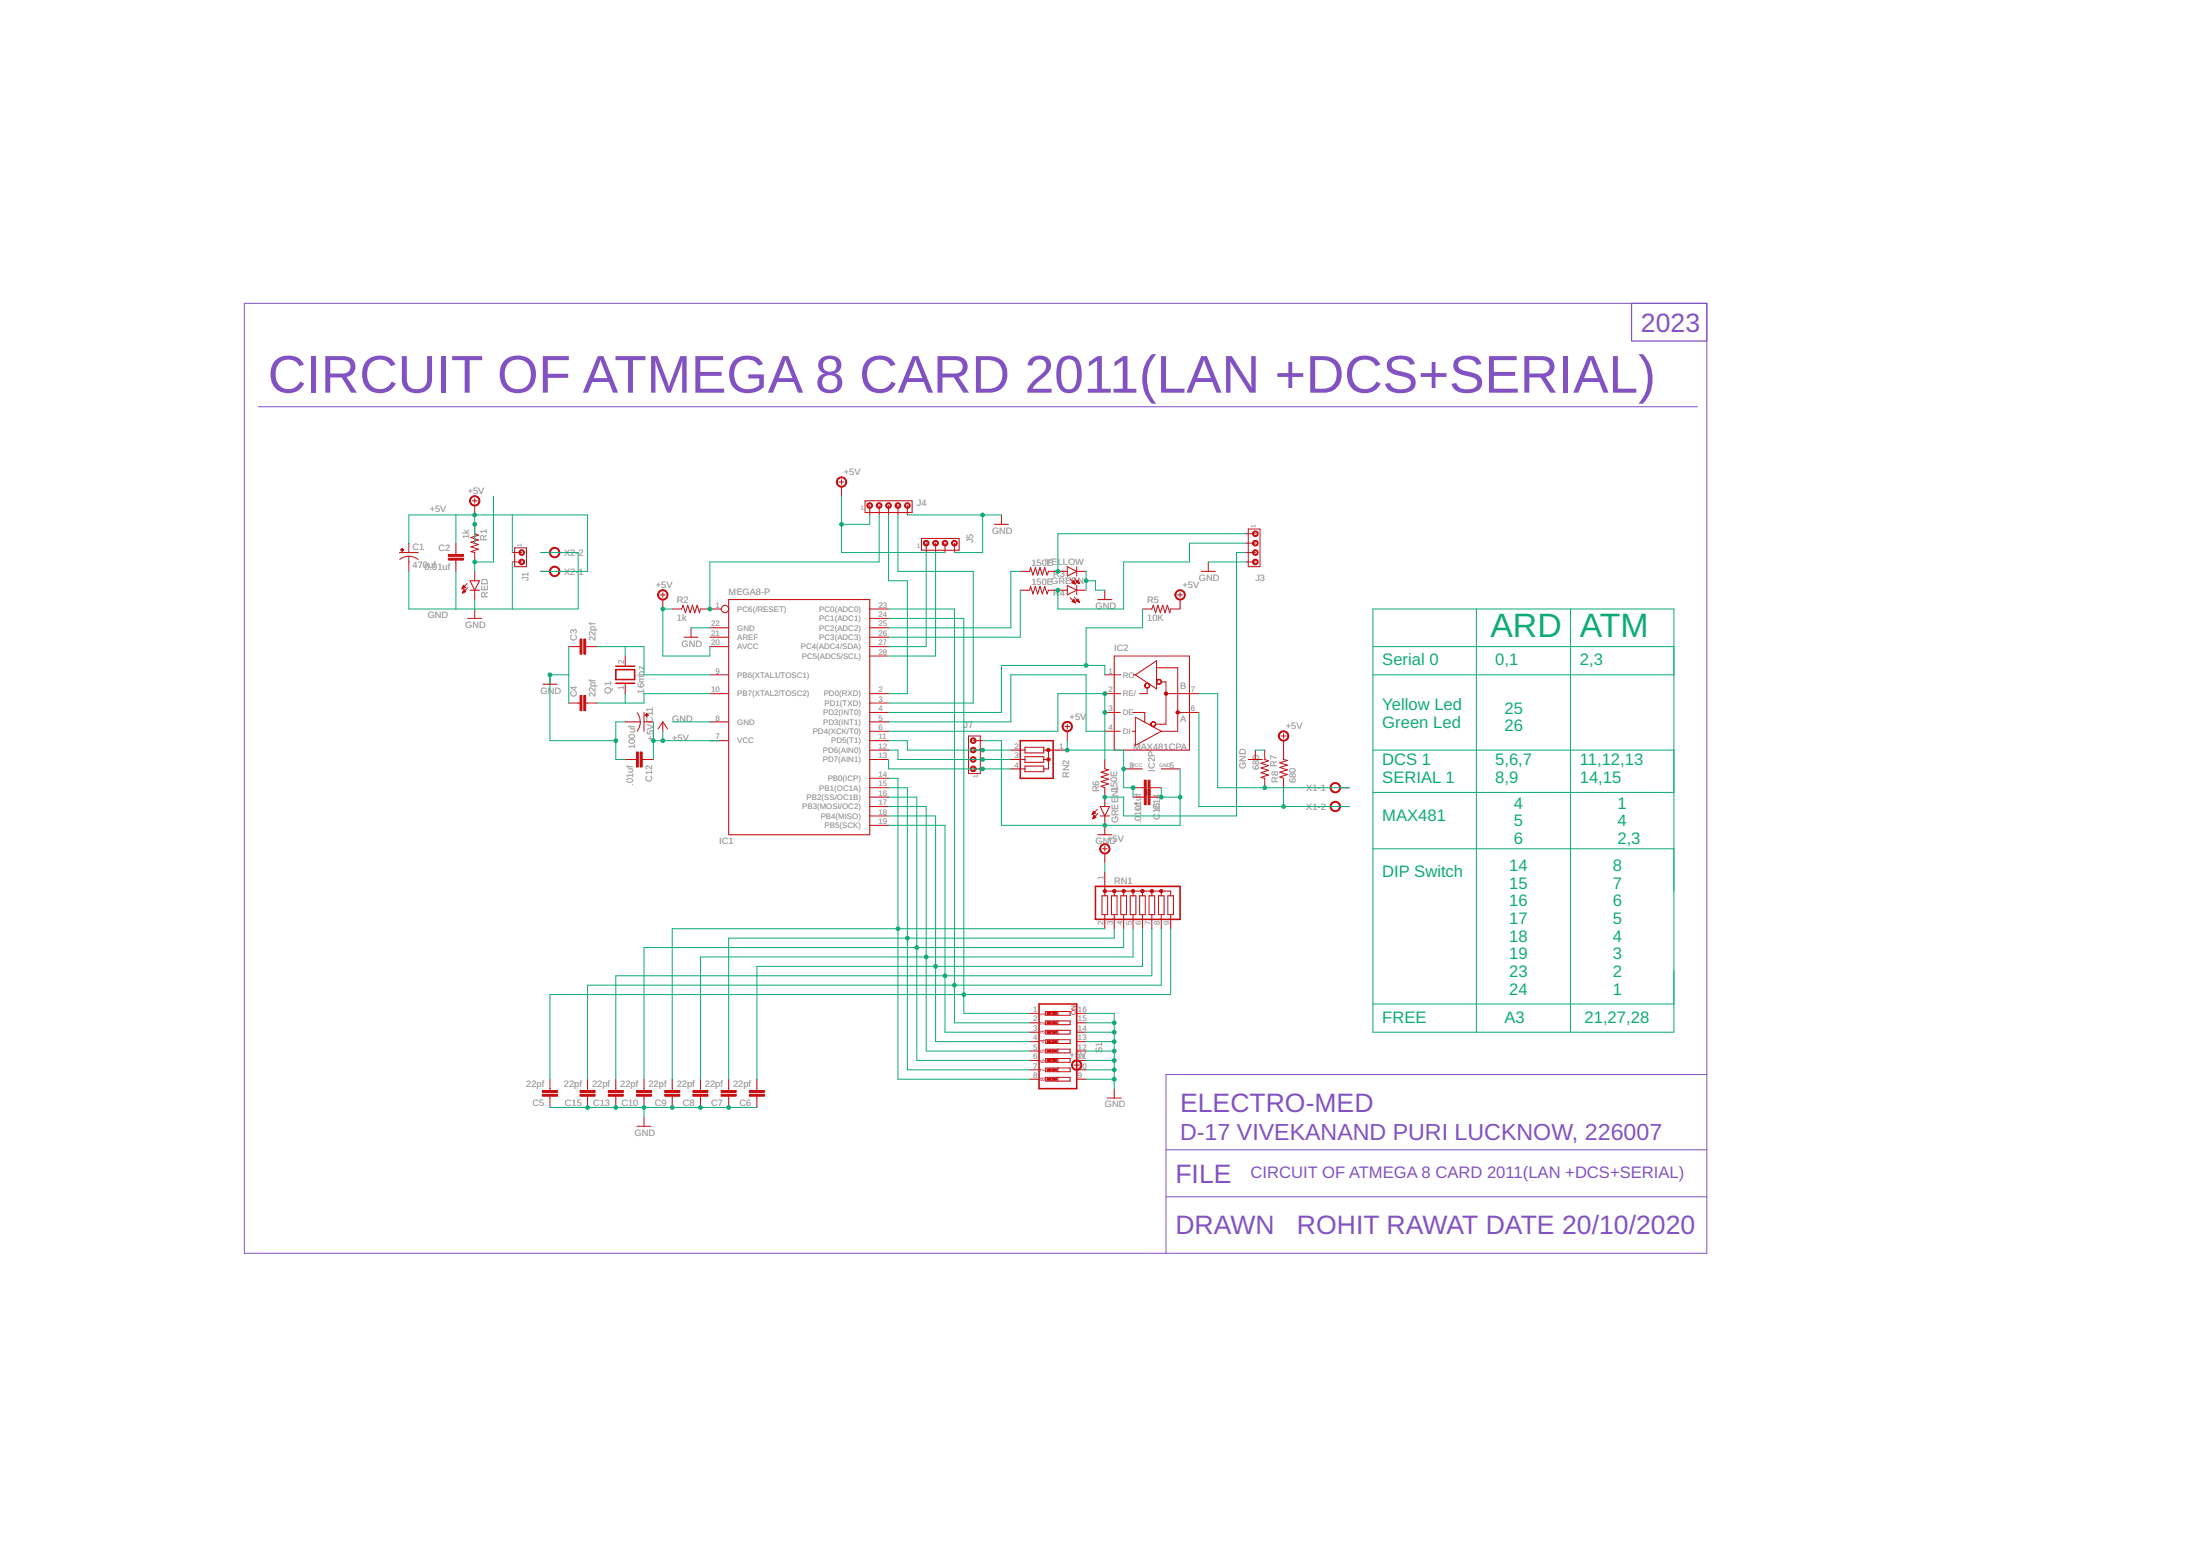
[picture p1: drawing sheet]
<svg xmlns="http://www.w3.org/2000/svg" width="594mm" height="420mm" viewBox="0 0 594 420" stroke-linecap="round" stroke-linejoin="round" font-family="sans-serif">
<g fill="none" stroke="#c90d0c" stroke-width=".27">
<path d="M127.6 135.2h1.2M128.2 134.6v1.3M128.2 136.5v2.5M226.6 130.2h1.3M227.2 129.5v1.3M227.2 131.4v2.6M233.6 135.2h12.7v3.2h-12.7zM234.9 136.5v2.5M237.4 136.5v2.5M239.9 136.5v2.5M242.5 136.5v2.5M245 136.5v2.5"/>
<path d="M270.4 139v2.6M107.9 149.2h5M110.4 150.2l1.1 .1 1.4 .8M110.4 150.2l-1.5 .3-1 .6M110.4 146.7v2.5M110.4 150.2v4.1M123.1 146.7v3M123.1 151.2v3.1M124.8 159h.1M124.8 158.8h.3M124.9 158.7h.5M124.9 158.6h.7"/>
<path d="M125 159.9h.3M125 158.5h.5M125 158.4h.4M125 159.8h.6M125.1 158.2h.2M125.1 159.7h.6M125.1 158.1l-.3 .9M125.1 158.1l.5 .5M125.1 158.1h.1M125.1 159.6h.5M125.2 159.4h.3M125.2 159.3h.1"/>
<path d="M125.3 159.2l.5 .5-.9 .4zM125.6 158.6l-.8 .4M126.2 157.6l-1.4 1.4M126.3 158.7l-1.4 1.4M126.9 156.8h2.6l-1.3 2.6zM126.9 159.4h2.6M128.2 141.6v2.5l1 .4-2 .6 2 .7-2 .6 2 .6-2 .7 2 .6-2 .6 1 .3v2.5M128.2 154.3v2.5M128.2 159.4v2.5M138.3 149.2h2.6M138.3 151.7h2.6M139 147.9h3.2v5.1h-3.2z"/>
<path d="M146 149.2h2.5M146 154.3h2.5M179 160v1.3M248.8 145.4h10.2v3.2h-10.2zM250.1 146.7v2.5M252.6 146.7v2.5M255.2 146.7v2.5M257.7 146.7v2.5M268.5 141.6h3.8M275.5 159.4h2.5l.3-1.1 .6 2.1 .7-2.1 .6 2.1 .6-2.1 .7 2.1 .6-2.1 .6 2.1 .4-1h5.1M275.5 154.3h2.5l.3-1 .6 2 .7-2 .6 2 .6-2 .7 2 .6-2 .6 2 .4-1h5.1M288.2 153l2.5 1.3-2.5 1.3z"/>
<path d="M288.2 158.1l2.5 1.3-2.5 1.2zM289 156.3l1.4 1.4M289.5 157.3l.5-.5 .4 .9zM289.5 157.3h.7M289.6 157.4h.6M289.6 157.2h.5M289.8 157h.3M289.9 157.5h.4M289.9 156.9h.1M290.1 156.2l1.4 1.4M290.2 157.6h.1M290.6 157.2l.5-.5 .4 .9z"/>
<path d="M290.7 157.2h.6M290.7 159.4h2.6M290.7 153v2.6M290.7 158.1v2.5M290.7 154.3h2.6M290.8 157.3h.6M290.8 157h.5M290.9 156.9h.3M291 156.8h.1M291 157.4h.4M291.3 157.5h.2M298.3 159.4v2.5"/>
<path d="M318.7 160v1.3M324.4 154.3h3.8M326.3 151.7v2.6M336.4 149.2h2.6M336.4 151.7h2.6M336.4 144.1h2.6M336.4 146.7h2.6M337.1 142.9h3.2v10.1h-3.2zM124.9 160h.2M126.3 167h3.8M128.2 164.4v2.6M153.6 174.6h3"/>
<path d="M158.2 174.6h3M168.8 177.1v2.6M178.4 160.6h1.2M179 161.9v2.5M181.5 164.4h2.6l.3-1 .7 2.1 .6-2.1 .7 2.1 .6-2.1 .6 2.1 .7-2.1 .6 2.1 .2-1.1h5.7M184.7 172.1h3.8M186.6 169.5v2.6M191.7 169.5h5.1M191.7 172.1h5.1M191.7 174.6h5.1M196.8 161.9h38.1v63.5h-38.1zM234.9 169.5h5"/>
<path d="M234.9 172.1h5M234.9 174.6h5M234.9 177.1h5M234.9 167h5M234.9 164.4h5M289 161.4l1.4 1.4M289.5 162.4l.5-.5 .4 .9zM289.5 162.3h.7M289.6 162.5h.6M289.7 162.2h.4M289.8 162.1h.2M289.9 162.6h.4"/>
<path d="M289.9 162h.1M290.1 161.3l1.4 1.4M290.1 162.7h.2M290.6 162.3l.5-.5 .4 .9zM290.7 162.2h.6M290.7 162.3h.7M290.8 162.1h.5M290.9 162h.3M291 162.5h.4M291 161.9h.1M291.3 162.6h.2M296.4 161.9h3.8"/>
<path d="M300.9 177.1h20.3v25.4h-20.3zM318 160.6h1.3M318.7 161.9v2.5h-2.6l-.2 1.1-.7-2.1-.6 2.1-.6-2.1-.7 2.1-.6-2.1-.6 2.1-.7-2.1-.4 1h-2.5M146.6 184.8h3.8M148.5 182.2v2.6M153.6 189.8h3M158.2 189.8h3M168.8 194.9h4.1M168.8 184.8v2.5M172.1 192.4l.7 1.5 .1 1M172.9 194.9l-.3 1.6-.5 .9M173.9 194.9h2.5"/>
<path d="M173.9 192.4v5.1M179 194.9v2.6M179 194.9l1.3 1.9M179 194.9l-1.3 1.9M191.7 187.3h5.1M191.7 182.2h5.1M191.7 194.9h5.1M234.9 187.3h5M234.9 194.9h5M234.9 197.5h5M234.9 192.4h5M234.9 189.8h5"/>
<path d="M261.5 198.7h3.2v10.2h-3.2zM287.6 196.2h1.2M288.2 195.6v1.2M288.2 197.5v2.5M298.3 187.3h4.4M298.3 182.2h4.4M298.3 197.5h4.2M298.3 192.4h4.2M305.7 197.5h.9M306 192.4h3.1v2.7M306.1 182.2h.5M306.6 182.2l5.7-3.8v7.6z"/>
<path d="M306.6 193.7l7 3.8-7 3.8zM309.8 185.8v1.5h-2.1M312.3 180.3h5.7v17.2h-4.4M313.6 184.1h1.3v11.5h-2.8M314.9 187.3h8.8M318 192.4h5.7M346 198.7h1.2M346.6 198.1v1.3M168.8 205.1h3.1M173.4 205.1h3M191.7 200h5.1M234.9 200h5"/>
<path d="M234.9 217.8h5M234.9 215.2h5M234.9 212.7h5M234.9 210.2h5M234.9 205.1h5M234.9 202.5h5M262.8 200h2.5M262.8 205.1h2.5M262.8 202.5h2.5M262.8 207.6h2.5M273 205.1h3.8M273 202.5h3.8"/>
<path d="M273 207.6h3.8M276.8 201.8h5.1v1.5h-5.1zM276.8 204.3h5.1v1.5h-5.1zM276.8 206.9h5.1v1.5h-5.1zM281.9 205.1h1.2M281.9 202.5h6.3M283.1 202.5v5.1h-1.2M295 219.9h.1M295 219.8h.3M295 219.6h.6M295.1 219.5h.7M295.1 219.4h.6"/>
<path d="M295.2 219.3h.3M295.3 219.2h.1M295.3 219.1l.5 .5-.9 .3zM296.3 218.5l-1.4 1.4M296.4 219.7l-1.4 1.4M297.1 217.8h2.5l-1.3 2.5zM298.3 205.1v2.5l1.1 .3-2.1 .6 2.1 .6-2.1 .7 2.1 .6-2.1 .7 2.1 .6-2.1 .6 1 .4v5.1M303.4 207.6h5.1M306 215.2h3M306 212.7h3M310.5 215.2h3.1M310.5 212.7h3.1"/>
<path d="M313.6 207.6h5.1M337.1 205.1h3.8M339 202.5v2.6M341.5 202.5v2.6l1 .4-2 .6 2 .6-2 .7 2 .6-2 .6 2 .7-2 .6 1 .3v2.5M346.6 200v5.1l1 .2-2 .7 2 .6-2 .6 2 .7-2 .6 2 .6-2 .7 1 .4v2.5M361.8 217.8h2.6M361.8 212.7h2.6M234.9 222.9h5M234.9 220.3h5M295.1 221h.2M295.1 220.9h.5M295.2 220.7h.7"/>
<path d="M295.3 220.6h.5M295.3 220.5h.4M295.4 220.4h.2M295.4 220.2h.1M295.4 220.2l-.4 .9M295.4 220.2l.5 .5-.9 .4M296.4 225.4h3.8M297.1 220.3h2.5M297.7 229.2h1.3M298.3 220.3v5.1M298.3 228.6v1.2M298.3 230.5v2.5"/>
<path d="M298.3 235.5v6.4M297.6 241.9h1.5v5.1h-1.5zM298.3 247v3.8M298.3 240.6h17.8v1.3M300.1 241.9h1.5v5.1h-1.5zM300.9 240.6v1.3M300.9 247v3.8M302.7 241.9h1.5v5.1h-1.5zM303.4 240.6v1.3M303.4 247v3.8M305.2 241.9h1.5v5.1h-1.5zM306 240.6v1.3"/>
<path d="M306 247v3.8M307.7 241.9h1.6v5.1h-1.6zM308.5 240.6v1.3M308.5 247v3.8M310.3 241.9h1.5v5.1h-1.5zM311 240.6v1.3M311 247v3.8M312.8 241.9h1.5v5.1h-1.5zM313.6 240.6v1.3M313.6 247v3.8M315.4 241.9h1.5v5.1h-1.5zM316.1 247v3.8"/>
<path d="M278 278.7h2.6M278 276.2h2.6M278 273.6h2.6M282.4 273.1h6.6v1.1h-6.6zM282.4 275.7h6.6v1h-6.6zM282.4 278.2h6.6v1h-6.6zM283.8 279h.5M283.8 278.5h.5M283.8 276.4h.5M283.8 275.9h.5M283.8 273.9h.5M283.8 273.4h.5"/>
<path d="M285.7 273.1v1.1M285.7 275.7v1M285.7 278.2v1M290.7 278.7h2.6M290.7 276.2h2.6M290.7 273.6h2.6M148.5 291.4v3.1M148.5 296v3M158.7 291.4v3.1M158.7 296v3M166.3 291.4v3.1M166.3 296v3"/>
<path d="M173.9 291.4v3.1M173.9 296v3M181.5 291.4v3.1M181.5 296v3M189.1 291.4v3.1M189.1 296v3M196.8 291.4v3.1M196.8 296v3M204.4 291.4v3.1M204.4 296v3M278 291.4h2.6M278 288.9h2.6"/>
<path d="M278 286.3h2.6M278 283.8h2.6M278 281.3h2.6M282.4 290.9h6.6v1h-6.6zM282.4 280.8h6.6v1h-6.6zM282.4 283.3h6.6v1h-6.6zM282.4 285.8h6.6v1.1h-6.6zM282.4 288.4h6.6v1h-6.6zM283.8 291.7h.5M283.8 291.2h.5M283.8 289.1h.5M283.8 288.6h.5"/>
<path d="M283.8 286.6h.5M283.8 286.1h.5M283.8 284.1h.5M283.8 283.5h.5M283.8 281.5h.5M283.8 281h.5M285.7 280.8v1M285.7 283.3v1M285.7 285.8v1.1M285.7 288.4v1M285.7 290.9v1M290.1 287.6h1.3"/>
<path d="M290.7 287v1.2M290.7 286.3h2.6M290.7 283.8h2.6M290.7 281.3h2.6M293.3 288.9h-2.6v2.5h2.6M299 296.5h3.8M300.9 294v2.5M172 304.1h3.8M173.9 301.6v2.5"/>
<circle cx="195.8" cy="164.4" r=".99"/>
</g>
<g fill="#c90d0c" stroke="#c90d0c" stroke-width=".27">
<path d="M157.6 172.6h.6v4h-.6z"/>
<path d="M156.6 172.6h.5v4h-.5z"/>
<path d="M157.6 187.8h.6v4.1h-.6z"/>
<path d="M156.6 187.8h.5v4.1h-.5z"/>
<path d="M121.1 150.7h4v.5h-4z"/>
<path d="M121.1 149.7h4v.5h-4z"/>
<path d="M108.2 148.4l.9 .1z"/>
<path d="M108.5 148l.2 .9z"/>
<path d="M174.6 192.7l.1 .8z"/>
<path d="M174.2 193l.9 .2z"/>
<path d="M171.9 203.1h.5v4h-.5z"/>
<path d="M172.9 203.1h.5v4h-.5z"/>
<path d="M284.3 291.2h1v.5h-1z"/>
<path d="M282.7 291.2h1.1v.5h-1.1z"/>
<path d="M284.3 288.6h1v.5h-1z"/>
<path d="M282.7 288.6h1.1v.5h-1.1z"/>
<path d="M284.3 286.1h1v.5h-1z"/>
<path d="M282.7 286.1h1.1v.5h-1.1z"/>
<path d="M284.3 283.5h1v.6h-1z"/>
<path d="M282.7 283.5h1.1v.6h-1.1z"/>
<path d="M284.3 281h1v.5h-1z"/>
<path d="M282.7 281h1.1v.5h-1.1z"/>
<path d="M284.3 278.5h1v.5h-1z"/>
<path d="M282.7 278.5h1.1v.5h-1.1z"/>
<path d="M284.3 275.9h1v.5h-1z"/>
<path d="M282.7 275.9h1.1v.5h-1.1z"/>
<path d="M284.3 273.4h1v.5h-1z"/>
<path d="M282.7 273.4h1.1v.5h-1.1z"/>
<path d="M146.5 294.5h4v.5h-4z"/>
<path d="M146.5 295.5h4v.5h-4z"/>
<path d="M202.4 294.5h4v.5h-4z"/>
<path d="M202.4 295.5h4v.5h-4z"/>
<path d="M194.7 294.5h4.1v.5h-4.1z"/>
<path d="M194.7 295.5h4.1v.5h-4.1z"/>
<path d="M187.1 294.5h4.1v.5h-4.1z"/>
<path d="M187.1 295.5h4.1v.5h-4.1z"/>
<path d="M179.5 294.5h4.1v.5h-4.1z"/>
<path d="M179.5 295.5h4.1v.5h-4.1z"/>
<path d="M171.9 294.5h4v.5h-4z"/>
<path d="M171.9 295.5h4v.5h-4z"/>
<path d="M164.3 294.5h4v.5h-4z"/>
<path d="M164.3 295.5h4v.5h-4z"/>
<path d="M156.6 294.5h4.1v.5h-4.1z"/>
<path d="M156.6 295.5h4.1v.5h-4.1z"/>
<path d="M309 210.7h.5v4h-.5z"/>
<path d="M310 210.7h.5v4h-.5z"/>
<path d="M309 213.2h.5v4.1h-.5z"/>
<path d="M310 213.2h.5v4.1h-.5z"/>
</g>
<path d="M166.3 179.9h5.1M166.3 180.8h5.1v2.7h-5.1zM166.3 184.5h5.1M275.5 200h8.9v10.2h-8.9zM295.8 239.4h22.9v8.8h-22.9zM280.6 271.1h10.1v22.9h-10.1z" fill="none" stroke="#c90d0c" stroke-width=".42"/>
<g fill="#c90d0c" stroke="#c90d0c" stroke-width=".27">
<path d="M140.3 148.7a.76 .76 0 0 1 1.2 .1 .76 .76 0 0 1-.4 1.2 .76 .76 0 0 1-1-.8h.3a.51 .51 0 0 1 .7-.5 .51 .51 0 0 1 .2 .8 .51 .51 0 0 1-.9-.1l-.3-.2z" fill-rule="evenodd"/>
<path d="M140.3 151.3a.76 .76 0 0 1 1.2 .1 .76 .76 0 0 1-.4 1.1 .76 .76 0 0 1-1-.8h.3a.51 .51 0 0 1 .7-.5 .51 .51 0 0 1 .2 .9 .51 .51 0 0 1-.9-.2l-.3-.2z" fill-rule="evenodd"/>
<path d="M289.7 286.7a1.4 1.4 0 0 1 2.2 .2 1.4 1.4 0 0 1-.8 2 1.4 1.4 0 0 1-1.8-1.3h.3a1.14 1.14 0 0 1 1.7-.9 1.14 1.14 0 0 1 .1 1.9 1.14 1.14 0 0 1-1.8-.7v-.3h-.3z" fill-rule="evenodd"/>
<path d="M148.8 153.3a1.4 1.4 0 0 1 2.2 .3 1.4 1.4 0 0 1-.8 2 1.4 1.4 0 0 1-1.8-1.3h.2a1.15 1.15 0 0 1 1.7-1.1 1.15 1.15 0 0 1 .2 1.9 1.15 1.15 0 0 1-1.8-.5l-.1-.3h-.2z" fill-rule="evenodd"/>
<path d="M148.8 148.3a1.4 1.4 0 0 1 2.2 .2 1.4 1.4 0 0 1-.8 2.1 1.4 1.4 0 0 1-1.8-1.4h.2a1.15 1.15 0 0 1 1.7-1.1 1.15 1.15 0 0 1 .2 2 1.15 1.15 0 0 1-1.8-.6l-.1-.3h-.2z" fill-rule="evenodd"/>
<path d="M127.2 134.3a1.4 1.4 0 0 1 2.2 .2 1.4 1.4 0 0 1-.8 2.1 1.4 1.4 0 0 1-1.8-1.4h.2a1.15 1.15 0 0 1 1.7-1 1.15 1.15 0 0 1 .2 1.9 1.15 1.15 0 0 1-1.8-.6l-.1-.3h-.2z" fill-rule="evenodd"/>
<path d="M178 159.7a1.39 1.39 0 0 1 2.2 .2 1.39 1.39 0 0 1-.9 2.1 1.39 1.39 0 0 1-1.7-1.4h.2a1.15 1.15 0 0 1 1.6-1.1 1.15 1.15 0 0 1 .3 2 1.15 1.15 0 0 1-1.8-.6l-.1-.3h-.2z" fill-rule="evenodd"/>
<path d="M309.2 184.7a.7 .7 0 0 1 1.2 .1 .7 .7 0 0 1-.4 1 .7 .7 0 0 1-.9-.7 .61 .61 0 0 1 .9-.5 .61 .61 0 0 1 .1 1 .65 .65 0 0 1-.8-.1 .65 .65 0 0 1-.1-.8z" fill-rule="evenodd"/>
<path d="M312.4 183.7a.7 .7 0 0 1 1.1 .1 .7 .7 0 0 1-.4 1 .7 .7 0 0 1-.8-.7 .61 .61 0 0 1 .8-.5 .61 .61 0 0 1 .1 1 .65 .65 0 0 1-.7-.1 .65 .65 0 0 1-.1-.8z" fill-rule="evenodd"/>
<path d="M310.9 195.1a.7 .7 0 0 1 1.1 .1 .7 .7 0 0 1-.4 1 .7 .7 0 0 1-.9-.6 .61 .61 0 0 1 .9-.6 .61 .61 0 0 1 .1 1 .65 .65 0 0 1-.7-.1 .65 .65 0 0 1-.1-.8z" fill-rule="evenodd"/>
<path d="M314.5 187.1a.46 .46 0 0 1 .7-.1 .46 .46 0 0 1-.2 .7 .46 .46 0 0 1-.6-.4h.5h-.5z" fill-rule="evenodd"/>
<path d="M317.6 192.2a.46 .46 0 0 1 .8-.1 .46 .46 0 0 1-.2 .7 .46 .46 0 0 1-.6-.4h.5h-.5z" fill-rule="evenodd"/>
<path d="M317.6 159.7a1.4 1.4 0 0 1 2.3 .2 1.4 1.4 0 0 1-.9 2.1 1.4 1.4 0 0 1-1.7-1.4h.2a1.15 1.15 0 0 1 1.6-1.1 1.15 1.15 0 0 1 .3 2 1.15 1.15 0 0 1-1.8-.6l-.1-.3h-.2z" fill-rule="evenodd"/>
<path d="M345.6 197.8a1.4 1.4 0 0 1 2.2 .2 1.4 1.4 0 0 1-.8 2.1 1.4 1.4 0 0 1-1.8-1.4h.3a1.15 1.15 0 0 1 1.6-1.1 1.15 1.15 0 0 1 .3 2 1.15 1.15 0 0 1-1.9-.6v-.3h-.3z" fill-rule="evenodd"/>
<path d="M262.2 207.1a.75 .75 0 0 1 1.2 .1 .75 .75 0 0 1-.4 1.1 .75 .75 0 0 1-1-.7h.3a.51 .51 0 0 1 .7-.4 .51 .51 0 0 1 .1 .8 .51 .51 0 0 1-.8-.2l-.3-.2z" fill-rule="evenodd"/>
<path d="M262.2 204.6a.75 .75 0 0 1 1.2 0 .75 .75 0 0 1-.4 1.2 .75 .75 0 0 1-1-.7h.3a.51 .51 0 0 1 .7-.5 .51 .51 0 0 1 .1 .9 .51 .51 0 0 1-.8-.2l-.3-.2z" fill-rule="evenodd"/>
<path d="M262.2 202.1a.75 .75 0 0 1 1.2 0 .75 .75 0 0 1-.4 1.2 .75 .75 0 0 1-1-.8h.3a.51 .51 0 0 1 .7-.4 .51 .51 0 0 1 .1 .9 .51 .51 0 0 1-.8-.3l-.3-.2z" fill-rule="evenodd"/>
<path d="M262.2 199.5a.75 .75 0 0 1 1.2 .1 .75 .75 0 0 1-.4 1.1 .75 .75 0 0 1-1-.7h.3a.51 .51 0 0 1 .7-.4 .51 .51 0 0 1 .1 .8 .51 .51 0 0 1-.8-.2l-.3-.2z" fill-rule="evenodd"/>
<path d="M282.7 204.9a.46 .46 0 0 1 .8-.1 .46 .46 0 0 1-.2 .7 .46 .46 0 0 1-.6-.4h.5h-.5z" fill-rule="evenodd"/>
<path d="M282.7 202.3a.46 .46 0 0 1 .8 0 .46 .46 0 0 1-.2 .7 .46 .46 0 0 1-.6-.5l.5 .1-.5-.1z" fill-rule="evenodd"/>
<path d="M287.2 195.2a1.4 1.4 0 0 1 2.2 .2 1.4 1.4 0 0 1-.8 2.1 1.4 1.4 0 0 1-1.8-1.3h.3a1.14 1.14 0 0 1 1.6-1 1.14 1.14 0 0 1 .2 2 1.14 1.14 0 0 1-1.8-.7v-.3h-.3z" fill-rule="evenodd"/>
<path d="M313.2 240.4a.46 .46 0 0 1 .8 0 .46 .46 0 0 1-.3 .7 .46 .46 0 0 1-.6-.5h.5h-.5z" fill-rule="evenodd"/>
<path d="M310.7 240.4a.46 .46 0 0 1 .7 0 .46 .46 0 0 1-.2 .7 .46 .46 0 0 1-.6-.5h.5h-.5z" fill-rule="evenodd"/>
<path d="M308.1 240.4a.46 .46 0 0 1 .8 0 .46 .46 0 0 1-.2 .7 .46 .46 0 0 1-.6-.5h.5h-.5z" fill-rule="evenodd"/>
<path d="M305.6 240.4a.46 .46 0 0 1 .7 0 .46 .46 0 0 1-.2 .7 .46 .46 0 0 1-.6-.5l.5 .1-.5-.1z" fill-rule="evenodd"/>
<path d="M303 240.4a.46 .46 0 0 1 .8 0 .46 .46 0 0 1-.2 .7 .46 .46 0 0 1-.6-.5l.5 .1-.5-.1z" fill-rule="evenodd"/>
<path d="M300.5 240.4a.46 .46 0 0 1 .8 0 .46 .46 0 0 1-.3 .7 .46 .46 0 0 1-.6-.5l.5 .1-.5-.1z" fill-rule="evenodd"/>
<path d="M298 240.4a.46 .46 0 0 1 .7 0 .46 .46 0 0 1-.2 .7 .46 .46 0 0 1-.6-.5l.5 .1-.5-.1z" fill-rule="evenodd"/>
<path d="M297.3 228.2a1.4 1.4 0 0 1 2.3 .3 1.4 1.4 0 0 1-.9 2.1 1.4 1.4 0 0 1-1.8-1.4h.3a1.15 1.15 0 0 1 1.6-1.1 1.15 1.15 0 0 1 .3 1.9 1.15 1.15 0 0 1-1.9-.5v-.3h-.3z" fill-rule="evenodd"/>
<path d="M234.3 136a.77 .77 0 0 1 1.2 .1 .77 .77 0 0 1-.4 1.1 .77 .77 0 0 1-1-.7h.3a.51 .51 0 0 1 .7-.4 .51 .51 0 0 1 .1 .8 .51 .51 0 0 1-.8-.2l-.3-.2z" fill-rule="evenodd"/>
<path d="M236.8 136a.77 .77 0 0 1 1.2 .1 .77 .77 0 0 1-.4 1.1 .77 .77 0 0 1-1-.7h.3a.51 .51 0 0 1 .7-.4 .51 .51 0 0 1 .1 .8 .51 .51 0 0 1-.8-.2l-.3-.2z" fill-rule="evenodd"/>
<path d="M239.4 136a.77 .77 0 0 1 1.2 .1 .77 .77 0 0 1-.4 1.1 .77 .77 0 0 1-1-.7h.2a.51 .51 0 0 1 .8-.4 .51 .51 0 0 1 .1 .8 .51 .51 0 0 1-.8-.2l-.3-.2z" fill-rule="evenodd"/>
<path d="M241.9 136a.77 .77 0 0 1 1.2 .1 .77 .77 0 0 1-.4 1.1 .77 .77 0 0 1-1-.7h.3a.51 .51 0 0 1 .7-.4 .51 .51 0 0 1 .1 .8 .51 .51 0 0 1-.8-.2l-.3-.2z" fill-rule="evenodd"/>
<path d="M244.4 136a.77 .77 0 0 1 1.3 .1 .77 .77 0 0 1-.4 1.1 .77 .77 0 0 1-1-.7h.2a.51 .51 0 0 1 .7-.4 .51 .51 0 0 1 .2 .8 .51 .51 0 0 1-.9-.2l-.2-.2z" fill-rule="evenodd"/>
<path d="M226.2 129.2a1.4 1.4 0 0 1 2.2 .2 1.4 1.4 0 0 1-.8 2.1 1.4 1.4 0 0 1-1.8-1.3h.3a1.14 1.14 0 0 1 1.6-1.1 1.14 1.14 0 0 1 .3 1.9 1.14 1.14 0 0 1-1.9-.5v-.3h-.3z" fill-rule="evenodd"/>
<path d="M249.5 146.2a.76 .76 0 0 1 1.2 0 .76 .76 0 0 1-.4 1.2 .76 .76 0 0 1-1-.7h.3a.51 .51 0 0 1 .7-.5 .51 .51 0 0 1 .1 .9 .51 .51 0 0 1-.8-.3l-.3-.1z" fill-rule="evenodd"/>
<path d="M252.1 146.2a.76 .76 0 0 1 1.2 0 .76 .76 0 0 1-.4 1.2 .76 .76 0 0 1-1-.7h.2a.51 .51 0 0 1 .8-.5 .51 .51 0 0 1 .1 .9 .51 .51 0 0 1-.8-.3l-.3-.1z" fill-rule="evenodd"/>
<path d="M254.6 146.2a.76 .76 0 0 1 1.2 0 .76 .76 0 0 1-.4 1.2 .76 .76 0 0 1-1-.7h.3a.51 .51 0 0 1 .7-.5 .51 .51 0 0 1 .1 .9 .51 .51 0 0 1-.8-.3l-.3-.1z" fill-rule="evenodd"/>
<path d="M257.1 146.2a.76 .76 0 0 1 1.3 0 .76 .76 0 0 1-.4 1.2 .76 .76 0 0 1-1-.7h.2a.51 .51 0 0 1 .7-.5 .51 .51 0 0 1 .2 .9 .51 .51 0 0 1-.9-.3l-.2-.1z" fill-rule="evenodd"/>
<path d="M359.6 211.7a1.4 1.4 0 0 1 2.2 .3 1.4 1.4 0 0 1-.8 2 1.4 1.4 0 0 1-1.8-1.3h.2a1.15 1.15 0 0 1 1.6-1.1 1.15 1.15 0 0 1 .3 1.9 1.15 1.15 0 0 1-1.8-.5l-.1-.3h-.2z" fill-rule="evenodd"/>
<path d="M359.6 216.8a1.4 1.4 0 0 1 2.2 .2 1.4 1.4 0 0 1-.8 2.1 1.4 1.4 0 0 1-1.8-1.3h.2a1.15 1.15 0 0 1 1.6-1.1 1.15 1.15 0 0 1 .3 1.9 1.15 1.15 0 0 1-1.8-.5l-.1-.3h-.2z" fill-rule="evenodd"/>
<path d="M338.4 143.6a.76 .76 0 0 1 1.2 .1 .76 .76 0 0 1-.4 1.2 .76 .76 0 0 1-1-.8h.3a.51 .51 0 0 1 .6-.5 .51 .51 0 0 1 .3 .8 .51 .51 0 0 1-.9-.1l-.3-.2z" fill-rule="evenodd"/>
<path d="M338.4 146.2a.76 .76 0 0 1 1.2 .1 .76 .76 0 0 1-.4 1.1 .76 .76 0 0 1-1-.7h.3a.51 .51 0 0 1 .6-.6 .51 .51 0 0 1 .3 .9 .51 .51 0 0 1-.9-.2l-.3-.1z" fill-rule="evenodd"/>
<path d="M338.4 148.7a.76 .76 0 0 1 1.2 .1 .76 .76 0 0 1-.4 1.2 .76 .76 0 0 1-1-.8h.3a.51 .51 0 0 1 .6-.5 .51 .51 0 0 1 .3 .8 .51 .51 0 0 1-.9-.1l-.3-.2z" fill-rule="evenodd"/>
<path d="M338.4 151.3a.76 .76 0 0 1 1.2 .1 .76 .76 0 0 1-.4 1.1 .76 .76 0 0 1-1-.8h.3a.51 .51 0 0 1 .6-.5 .51 .51 0 0 1 .3 .9 .51 .51 0 0 1-.9-.2l-.3-.2z" fill-rule="evenodd"/>
</g>
<g fill="none" stroke="#0dab76" stroke-width=".27">
<path d="M123.1 139v7.7M128.2 139v7.7M133.3 134v17.7h-5.1v2.6M138.3 139v10.2M227.2 134v15.2h28M234.9 139v2.6h-7.7M237.4 139v12.7h-45.7v12.7M239.9 139v17.8h5.1v30.5h-5.1M242.5 139v15.3h20.3v35.5h-22.9M245 139h25.4M265.3 139v10.2h-7.6M110.4 146.7v-7.7h48.3v15.3h-12.7"/>
<path d="M123.1 154.3v10.1M138.3 151.7v12.7M146 149.2h10.1v15.2h-45.7v-10.1M250.1 149.2v25.4h-10.2M252.6 149.2v27.9h-12.7M275.5 154.3h-2.5v15.2h-33.1M275.5 159.4v12.7h-35.6M293.3 156.8h2.5v2.6h2.5M293.3 154.3v5.1M326.3 151.7h10.1M336.4 146.7h-15.2v5h-17.8v12.7h-17.7v-5M336.4 149.2h-2.5v71.1h-30.5v-5.1h-5.1"/>
<path d="M336.4 144.1h-50.7v10.2M128.2 161.9v2.5M153.6 174.6v15.2M161.2 174.6h12.7v7.6h17.8M168.8 174.6v2.5M181.5 164.4h-2.5v12.7h12.7v-2.5M186.6 169.5h5.1M239.9 164.4h17.8v111.8h20.3M239.9 167h20.4v106.6h17.7M308.5 164.4v5.1h-15.2v10.2M370.7 174.6h81.3M370.7 164.4h81.3v114.3h-81.3z"/>
<path d="M398.7 164.4v114.3M424.1 164.4v114.3M153.6 182.2h-5.1v17.8h17.8M168.8 187.3v2.5M168.8 194.9h-2.5v10.2h2.5M176.4 194.9v10.2M179 197.5v2.5M181.5 194.9h10.2M191.7 187.3h-17.8v2.5h-12.7M239.9 194.9h33.1v-12.7h20.3v15.3h5M239.9 197.5h45.8v-10.2h12.6v17.8M298.3 182.2v-2.5h-27.9v12.7h-30.5"/>
<path d="M323.7 187.3h5.1v25.4h35.6M323.7 192.4v25.4h40.7M370.7 182.2h81.3M176.4 200h17.8M239.9 202.5h2.6v2.6h30.5M239.9 200h5.1v2.5h28M239.9 217.8h10.2v66h27.9M239.9 215.2h7.7v71.1h30.4M239.9 212.7h5.1v76.2h33M239.9 210.2h2.6v81.2h35.5M239.9 205.1v2.5h33.1M265.3 200h5.1v22.9h48.3v-15.3"/>
<path d="M288.2 200v2.5h15.2v10.2h2.6v2.5M313.6 212.7v2.5h5.1M339 202.5h2.5M346.6 212.7v5.1M370.7 202.5h81.3M370.7 214h81.3M239.9 222.9h15.3v55.8h22.8M239.9 220.3h12.7v61h25.4M298.3 233v2.5M370.7 229.2h81.3M298.3 250.8h-116.8v40.6M300.9 250.8v2.5h-104.1v38.1"/>
<path d="M303.4 250.8v5.1h-129.5v35.5M306 250.8v7.6h-116.9v33M308.5 250.8v10.1h-104.1v30.5M311 250.8v12.7h-144.7v27.9M313.6 250.8v15.2h-154.9v25.4M316.1 250.8v17.8h-167.6v22.8M293.3 273.6h7.6v20.4M293.3 276.2h7.6M293.3 278.7h7.6M370.7 271.1h81.3M148.5 299h55.9M173.9 299v2.6"/>
<path d="M293.3 281.3h7.6M293.3 283.8h7.6M293.3 286.3h7.6M293.3 288.9h7.6M293.3 291.4h7.6"/>
</g>
<g fill="#0dab76" stroke="#0dab76" stroke-width=".27">
<circle cx="148.5" cy="182.2" r=".51"/>
<circle cx="166.3" cy="200" r=".51"/>
<circle cx="293.3" cy="156.8" r=".51"/>
<circle cx="300.9" cy="276.2" r=".51"/>
<circle cx="300.9" cy="278.7" r=".51"/>
<circle cx="300.9" cy="281.3" r=".51"/>
<circle cx="300.9" cy="283.8" r=".51"/>
<circle cx="300.9" cy="286.3" r=".51"/>
<circle cx="300.9" cy="288.9" r=".51"/>
<circle cx="300.9" cy="291.4" r=".51"/>
<circle cx="265.3" cy="139" r=".51"/>
<circle cx="196.8" cy="299" r=".51"/>
<circle cx="189.1" cy="299" r=".51"/>
<circle cx="181.5" cy="299" r=".51"/>
<circle cx="173.9" cy="299" r=".51"/>
<circle cx="158.7" cy="299" r=".51"/>
<circle cx="166.3" cy="299" r=".51"/>
<circle cx="298.3" cy="222.9" r=".51"/>
<circle cx="313.6" cy="215.2" r=".51"/>
<circle cx="318.7" cy="215.2" r=".51"/>
<circle cx="128.2" cy="151.7" r=".51"/>
<circle cx="191.7" cy="164.4" r=".51"/>
<circle cx="128.2" cy="141.6" r=".51"/>
<circle cx="128.2" cy="139" r=".51"/>
<circle cx="179" cy="164.4" r=".51"/>
<circle cx="176.4" cy="200" r=".51"/>
<circle cx="179" cy="200" r=".51"/>
<circle cx="288.2" cy="202.5" r=".51"/>
<circle cx="303.4" cy="207.6" r=".51"/>
<circle cx="306" cy="212.7" r=".51"/>
<circle cx="227.2" cy="141.6" r=".51"/>
<circle cx="298.3" cy="187.3" r=".51"/>
<circle cx="298.3" cy="192.4" r=".51"/>
<circle cx="293.3" cy="179.7" r=".51"/>
<circle cx="298.3" cy="215.2" r=".51"/>
<circle cx="341.5" cy="212.7" r=".51"/>
<circle cx="346.6" cy="217.8" r=".51"/>
<circle cx="285.7" cy="154.3" r=".51"/>
<circle cx="285.7" cy="159.4" r=".51"/>
<circle cx="265.3" cy="202.5" r=".51"/>
<circle cx="265.3" cy="205.1" r=".51"/>
<circle cx="265.3" cy="207.6" r=".51"/>
<circle cx="257.7" cy="266" r=".51"/>
<circle cx="260.3" cy="268.6" r=".51"/>
<circle cx="242.5" cy="250.8" r=".51"/>
<circle cx="245" cy="253.3" r=".51"/>
<circle cx="247.6" cy="255.9" r=".51"/>
<circle cx="250.1" cy="258.4" r=".51"/>
<circle cx="252.6" cy="260.9" r=".51"/>
<circle cx="255.2" cy="263.5" r=".51"/>
</g>
<path d="M440.6 81.9h20.3v10.2h-20.3z" fill="none" stroke="#8252c2" stroke-width=".32"/>
<path d="M66 81.9h394.9v256.5h-394.9zM69.8 109.8h388.6M460.9 290.2h-146v48.2M314.9 310.5h146M314.9 323.2h146" fill="none" stroke="#8252c2" stroke-width=".27"/>
<text font-size="14.4" fill="#8252c2" x="72.3" y="106">CIRCUIT OF ATMEGA 8 CARD 2011(LAN +DCS+SERIAL)</text>
<g font-size="9.1" fill="#0dab76">
<text x="402.5" y="172.1">ARD</text>
<text x="426.6" y="172.1">ATM</text>
</g>
<g font-size="7.2" fill="#8252c2">
<text x="443.1" y="89.5">2023</text>
<text x="318.7" y="300.3">ELECTRO-MED</text>
<text x="317.4" y="319.4">FILE</text>
<text x="317.4" y="333.3">DRAWN</text>
<text x="350.2" y="333.3">ROHIT RAWAT DATE 20/10/2020</text>
</g>
<text font-size="6.3" fill="#8252c2" x="318.7" y="307.9">D-17 VIVEKANAND PURI LUCKNOW, 226007</text>
<g font-size="4.5" fill="#0dab76">
<text x="373.3" y="179.7">Serial 0</text>
<text x="403.8" y="179.7">0,1</text>
<text x="426.6" y="179.7">2,3</text>
<text x="373.3" y="191.7">Yellow Led</text>
<text x="373.3" y="196.5">Green Led</text>
<text x="406.3" y="192.7">25</text>
<text x="406.3" y="197.5">26</text>
<text x="373.3" y="206.7">DCS 1</text>
<text x="403.8" y="206.7">5,6,7</text>
<text x="426.6" y="206.7">11,12,13</text>
<text x="373.3" y="211.4">SERIAL 1</text>
<text x="403.8" y="211.4">8,9</text>
<text x="426.6" y="211.4">14,15</text>
<text x="373.3" y="221.6">MAX481</text>
<text x="408.8" y="218.4">4</text>
<text x="436.8" y="218.4">1</text>
<text x="408.8" y="223.2">5</text>
<text x="408.8" y="227.9">6</text>
<text x="436.8" y="223.2">4</text>
<text x="436.8" y="227.9">2,3</text>
<text x="373.3" y="236.8">DIP Switch</text>
<text x="407.6" y="235.2">14</text>
<text x="407.6" y="240">15</text>
<text x="435.5" y="235.2">8</text>
<text x="435.5" y="240">7</text>
<text x="407.6" y="244.8">16</text>
<text x="435.5" y="244.8">6</text>
<text x="407.6" y="249.5">17</text>
<text x="435.5" y="249.5">5</text>
<text x="407.6" y="254.3">18</text>
<text x="435.5" y="254.3">4</text>
<text x="407.6" y="259">19</text>
<text x="407.6" y="263.8">23</text>
<text x="435.5" y="259">3</text>
<text x="435.5" y="263.8">2</text>
<text x="407.6" y="268.6">24</text>
<text x="435.5" y="268.6">1</text>
<text x="373.3" y="276.2">FREE</text>
<text x="406.3" y="276.2">A3</text>
<text x="427.9" y="276.2">21,27,28</text>
</g>
<text font-size="4.5" fill="#8252c2" x="337.7" y="318.1">CIRCUIT OF ATMEGA 8 CARD 2011(LAN +DCS+SERIAL)</text>
<g font-size="2.5" fill="#808080">
<text x="227.9" y="128.3">+5V</text>
<text x="126.3" y="133.3">+5V</text>
<text x="247.6" y="136.5">J4</text>
<text x="116" y="138.3">+5V</text>
<text x="111.4" y="148.6">C1</text>
<text x="118.4" y="148.8">C2</text>
<text x="126.7" y="145.5" transform="rotate(-90 126.7 145.5)">1k</text>
<text x="131.5" y="146.1" transform="rotate(-90 131.5 146.1)">R1</text>
<text x="262.8" y="146.7" transform="rotate(-90 262.8 146.7)">J5</text>
<text x="267.9" y="144.1">GND</text>
<text x="111.4" y="153.4">4700u.0f1uf</text>
<text x="152.3" y="155.2">X2-</text>
<text x="152.3" y="150.1">X2-</text>
<text x="156.2" y="155.2">1</text>
<text x="156.2" y="150.1">2</text>
<text x="278.5" y="152.8">150YELLOW</text>
<text x="282.7" y="152.8">E</text>
<text x="284.4" y="155.8">R3</text>
<text x="131.7" y="161.4" transform="rotate(-90 131.7 161.4)">RED</text>
<text x="142.7" y="156.9" transform="rotate(-90 142.7 156.9)">J1</text>
<text x="177.1" y="158.7">+5V</text>
<text x="196.8" y="160.6">MEGA8-P</text>
<text x="278.5" y="157.8">150EGREEN</text>
<text x="284.4" y="160.9">R</text>
<text x="286.2" y="160.9">4</text>
<text x="319.3" y="158.7">+5V</text>
<text x="323.8" y="156.8">GND</text>
<text x="339" y="156.8">J3</text>
<text x="115.5" y="167">GND</text>
<text x="182.8" y="167.7">1k</text>
<text x="182.8" y="162.9">R2</text>
<text x="295.8" y="164.4">GND</text>
<text x="309.8" y="167.7">10K</text>
<text x="309.8" y="162.9">R5</text>
<text x="125.7" y="169.5">GND</text>
<text x="155.7" y="173.1" transform="rotate(-90 155.7 173.1)">C3</text>
<text x="160.8" y="173.1" transform="rotate(-90 160.8 173.1)">22pf</text>
<text x="184.1" y="174.6">GND</text>
<text x="300.9" y="175.9">IC2</text>
<text x="146" y="187.3">GND</text>
<text x="155.7" y="188.3" transform="rotate(-90 155.7 188.3)">C4</text>
<text x="160.8" y="188.3" transform="rotate(-90 160.8 188.3)">22pf</text>
<text x="165" y="187.3" transform="rotate(-90 165 187.3)">Q1</text>
<text x="173.9" y="187.3" transform="rotate(-90 173.9 187.3)">16mhz</text>
<text x="318.7" y="186">B</text>
<text x="181.5" y="194.9">GND</text>
<text x="260.2" y="196.7">J7</text>
<text x="288.8" y="194.3">+5V</text>
<text x="318.7" y="194.9">A</text>
<text x="347.2" y="196.8">+5V</text>
<text x="171.5" y="202.2" transform="rotate(-90 171.5 202.2)">100uf</text>
<text x="176.4" y="200" transform="rotate(-90 176.4 200)">+5VC11</text>
<text x="181.5" y="200">+5V</text>
<text x="306" y="202.5">MAX481CPA</text>
<text x="311.8" y="208.4" transform="rotate(-90 311.8 208.4)">IC2P</text>
<text x="336.5" y="207.6" transform="rotate(-90 336.5 207.6)">GND</text>
<text x="340" y="208" transform="rotate(-90 340 208)">680</text>
<text x="171" y="212.2" transform="rotate(-90 171 212.2)">.01uf</text>
<text x="176.1" y="211.2" transform="rotate(-90 176.1 211.2)">C12</text>
<text x="288.7" y="210.1" transform="rotate(-90 288.7 210.1)">RN2</text>
<text x="296.9" y="214" transform="rotate(-90 296.9 214)">R6</text>
<text x="308.1" y="214.9" transform="rotate(-90 308.1 214.9)">f</text>
<text x="345.1" y="211.4" transform="rotate(-90 345.1 211.4)">R8 R7</text>
<text x="349.9" y="211.4" transform="rotate(-90 349.9 211.4)">680</text>
<text x="352.7" y="213.6">X1-1</text>
<text x="308.1" y="220.3" transform="rotate(-90 308.1 220.3)">1.01u</text>
<text x="308.1" y="218.9" transform="rotate(-90 308.1 218.9)">uf</text>
<text x="313.2" y="221.4" transform="rotate(-90 313.2 221.4)">C1C14</text>
<text x="313.2" y="218.2" transform="rotate(-90 313.2 218.2)">6</text>
<text x="352.7" y="218.7">X1-2</text>
<text x="194.2" y="227.9">IC1</text>
<text x="295.8" y="227.9">GND</text>
<text x="299" y="227.3">+5V</text>
<text x="301.9" y="222.3" transform="rotate(-90 301.9 222.3)">GREEN1150E</text>
<text x="308.1" y="222.3" transform="rotate(-90 308.1 222.3)">.0</text>
<text x="300.9" y="238.7">RN1</text>
<text x="288.8" y="285.7">+5V</text>
<text x="297.6" y="284.3" transform="rotate(-90 297.6 284.3)">S1</text>
<text x="142.1" y="293.6">22pf</text>
<text x="152.3" y="293.6">22pf</text>
<text x="159.9" y="293.6">22pf</text>
<text x="167.5" y="293.6">22pf</text>
<text x="175.1" y="293.6">22pf</text>
<text x="182.7" y="293.6">22pf</text>
<text x="190.4" y="293.6">22pf</text>
<text x="198" y="293.6">22pf</text>
<text x="143.8" y="298.7">C5</text>
<text x="152.6" y="298.7">C15</text>
<text x="160.2" y="298.7">C13</text>
<text x="167.8" y="298.7">C10</text>
<text x="176.8" y="298.7">C9</text>
<text x="184.4" y="298.7">C8</text>
<text x="192" y="298.7">C7</text>
<text x="199.7" y="298.7">C6</text>
<text x="298.4" y="299">GND</text>
<text x="171.4" y="306.7">GND</text>
</g>
<g font-size="2.1" fill="#808080">
<text x="193.2" y="164.1">1</text>
<text x="199.1" y="165.2">PC6(/RESET)</text>
<text x="221.2" y="167.7">PC1(ADC1)</text>
<text x="221.2" y="165.2">PC0(ADC0)</text>
<text x="237.2" y="166.6">24</text>
<text x="237.2" y="164.1">23</text>
<text x="192.1" y="169.2">22</text>
<text x="192.1" y="171.7">21</text>
<text x="199.1" y="170.3">GND</text>
<text x="199.1" y="172.8">AREF</text>
<text x="221.2" y="172.8">PC3(ADC3)</text>
<text x="221.2" y="170.3">PC2(ADC2)</text>
<text x="237.2" y="171.7">26</text>
<text x="237.2" y="169.2">25</text>
<text x="168.5" y="179.3" transform="rotate(-90 168.5 179.3)">2</text>
<text x="192.1" y="174.2">20</text>
<text x="199.1" y="175.4">AVCC</text>
<text x="216.3" y="175.4">PC4(ADC4/SDA)</text>
<text x="216.5" y="177.9">PC5(ADC5/SCL)</text>
<text x="237.2" y="176.8">28</text>
<text x="237.2" y="174.2">27</text>
<text x="193.2" y="181.9">9</text>
<text x="199.1" y="183">PB6(XTAL1/TOSC1)</text>
<text x="299.4" y="181.9">1</text>
<text x="303.2" y="183">RO</text>
<text x="168.5" y="186.3" transform="rotate(-90 168.5 186.3)">1</text>
<text x="192.1" y="186.9">10</text>
<text x="199.1" y="188.1">PB7(XTAL2/TOSC2)</text>
<text x="222.4" y="188.1">PD0(RXD)</text>
<text x="222.7" y="190.6">PD1(TXD)</text>
<text x="237.2" y="189.5">3</text>
<text x="237.2" y="186.9">2</text>
<text x="299.4" y="186.9">2</text>
<text x="303.2" y="188.1">RE/</text>
<text x="321.6" y="186.9">7</text>
<text x="193.2" y="194.6">8</text>
<text x="199.1" y="195.7">GND</text>
<text x="222.3" y="195.7">PD3(INT1)</text>
<text x="222.3" y="193.1">PD2(INT0)</text>
<text x="237.2" y="197.1">6</text>
<text x="237.2" y="194.6">5</text>
<text x="237.2" y="192">4</text>
<text x="299.4" y="192">3</text>
<text x="299.4" y="197.1">4</text>
<text x="303.2" y="193.1">DE</text>
<text x="321.6" y="192">6</text>
<text x="193.2" y="199.6">7</text>
<text x="199.1" y="200.8">VCC</text>
<text x="219.5" y="198.2">PD4(XCK/T0)</text>
<text x="222.2" y="203.3">PD6(AIN0)</text>
<text x="224.4" y="200.8">PD5(T1)</text>
<text x="237.2" y="202.2">12</text>
<text x="237.2" y="199.6">11</text>
<text x="274" y="202.2">2</text>
<text x="286" y="202.2">1</text>
<text x="303.2" y="198.2">DI</text>
<text x="222.2" y="205.8">PD7(AIN1)</text>
<text x="237.2" y="209.8">14</text>
<text x="237.2" y="204.7">13</text>
<text x="274" y="204.7">3</text>
<text x="274" y="207.3">4</text>
<text x="305" y="207.3">8</text>
<text x="315.9" y="207.3">5</text>
<text x="217.8" y="216">PB2(SS/OC1B)</text>
<text x="221.2" y="213.5">PB1(OC1A)</text>
<text x="223.5" y="210.9">PB0(ICP)</text>
<text x="237.2" y="214.9">16</text>
<text x="237.2" y="212.3">15</text>
<text x="216.6" y="218.5">PB3(MOSI/OC2)</text>
<text x="221.6" y="221.1">PB4(MISO)</text>
<text x="237.2" y="220">18</text>
<text x="237.2" y="217.4">17</text>
<text x="222.7" y="223.6">PB5(SCK)</text>
<text x="237.2" y="222.5">19</text>
<text x="298" y="237.7" transform="rotate(-90 298 237.7)">1</text>
<text x="298" y="249.8" transform="rotate(-90 298 249.8)">2</text>
<text x="300.5" y="249.8" transform="rotate(-90 300.5 249.8)">3</text>
<text x="303.1" y="249.8" transform="rotate(-90 303.1 249.8)">4</text>
<text x="305.6" y="249.8" transform="rotate(-90 305.6 249.8)">5</text>
<text x="308.2" y="249.8" transform="rotate(-90 308.2 249.8)">6</text>
<text x="310.7" y="249.8" transform="rotate(-90 310.7 249.8)">7</text>
<text x="313.2" y="249.8" transform="rotate(-90 313.2 249.8)">8</text>
<text x="315.8" y="249.8" transform="rotate(-90 315.8 249.8)">9</text>
<text x="279" y="273.3">1</text>
<text x="279" y="275.8">2</text>
<text x="291.1" y="275.8">15</text>
<text x="291.1" y="273.3">16</text>
<text x="279" y="278.4">3</text>
<text x="279" y="280.9">4</text>
<text x="291.1" y="280.9">13</text>
<text x="291.1" y="278.4">14</text>
<text x="279" y="283.4">5</text>
<text x="279" y="286">6</text>
<text x="291.1" y="286">11</text>
<text x="291.1" y="283.4">12</text>
<text x="279" y="288.5">7</text>
<text x="279" y="291.1">8</text>
<text x="291.1" y="291.1">9</text>
<text x="291.1" y="288.5">10</text>
</g>
<g font-size="1.8" fill="#808080">
<text x="232.3" y="137.8">1</text>
<text x="339" y="142.6" transform="rotate(-90 339 142.6)">1</text>
<text x="140.9" y="147.7" transform="rotate(-90 140.9 147.7)">1</text>
<text x="247.6" y="147.9">1</text>
<text x="264.1" y="210.2" transform="rotate(-90 264.1 210.2)">1</text>
</g>
<g font-size="1.8" fill="#c90d0c">
<text x="282.1" y="274.4" transform="rotate(-90 282.1 274.4)">1</text>
<text x="290.5" y="274.2" transform="rotate(-90 290.5 274.2)">ON</text>
<text x="282.1" y="281.8" transform="rotate(-90 282.1 281.8)">4</text>
<text x="282.1" y="279.2" transform="rotate(-90 282.1 279.2)">3</text>
<text x="282.1" y="276.7" transform="rotate(-90 282.1 276.7)">2</text>
<text x="282.1" y="287" transform="rotate(-90 282.1 287)">6</text>
<text x="282.1" y="284.4" transform="rotate(-90 282.1 284.4)">5</text>
<text x="282.1" y="291.9" transform="rotate(-90 282.1 291.9)">8</text>
<text x="282.1" y="289.5" transform="rotate(-90 282.1 289.5)">7</text>
</g>
<g font-size="1.4" fill="#808080">
<text x="305.5" y="207.1">VCC</text>
<text x="313" y="207.1">GND</text>
</g>
</svg>
